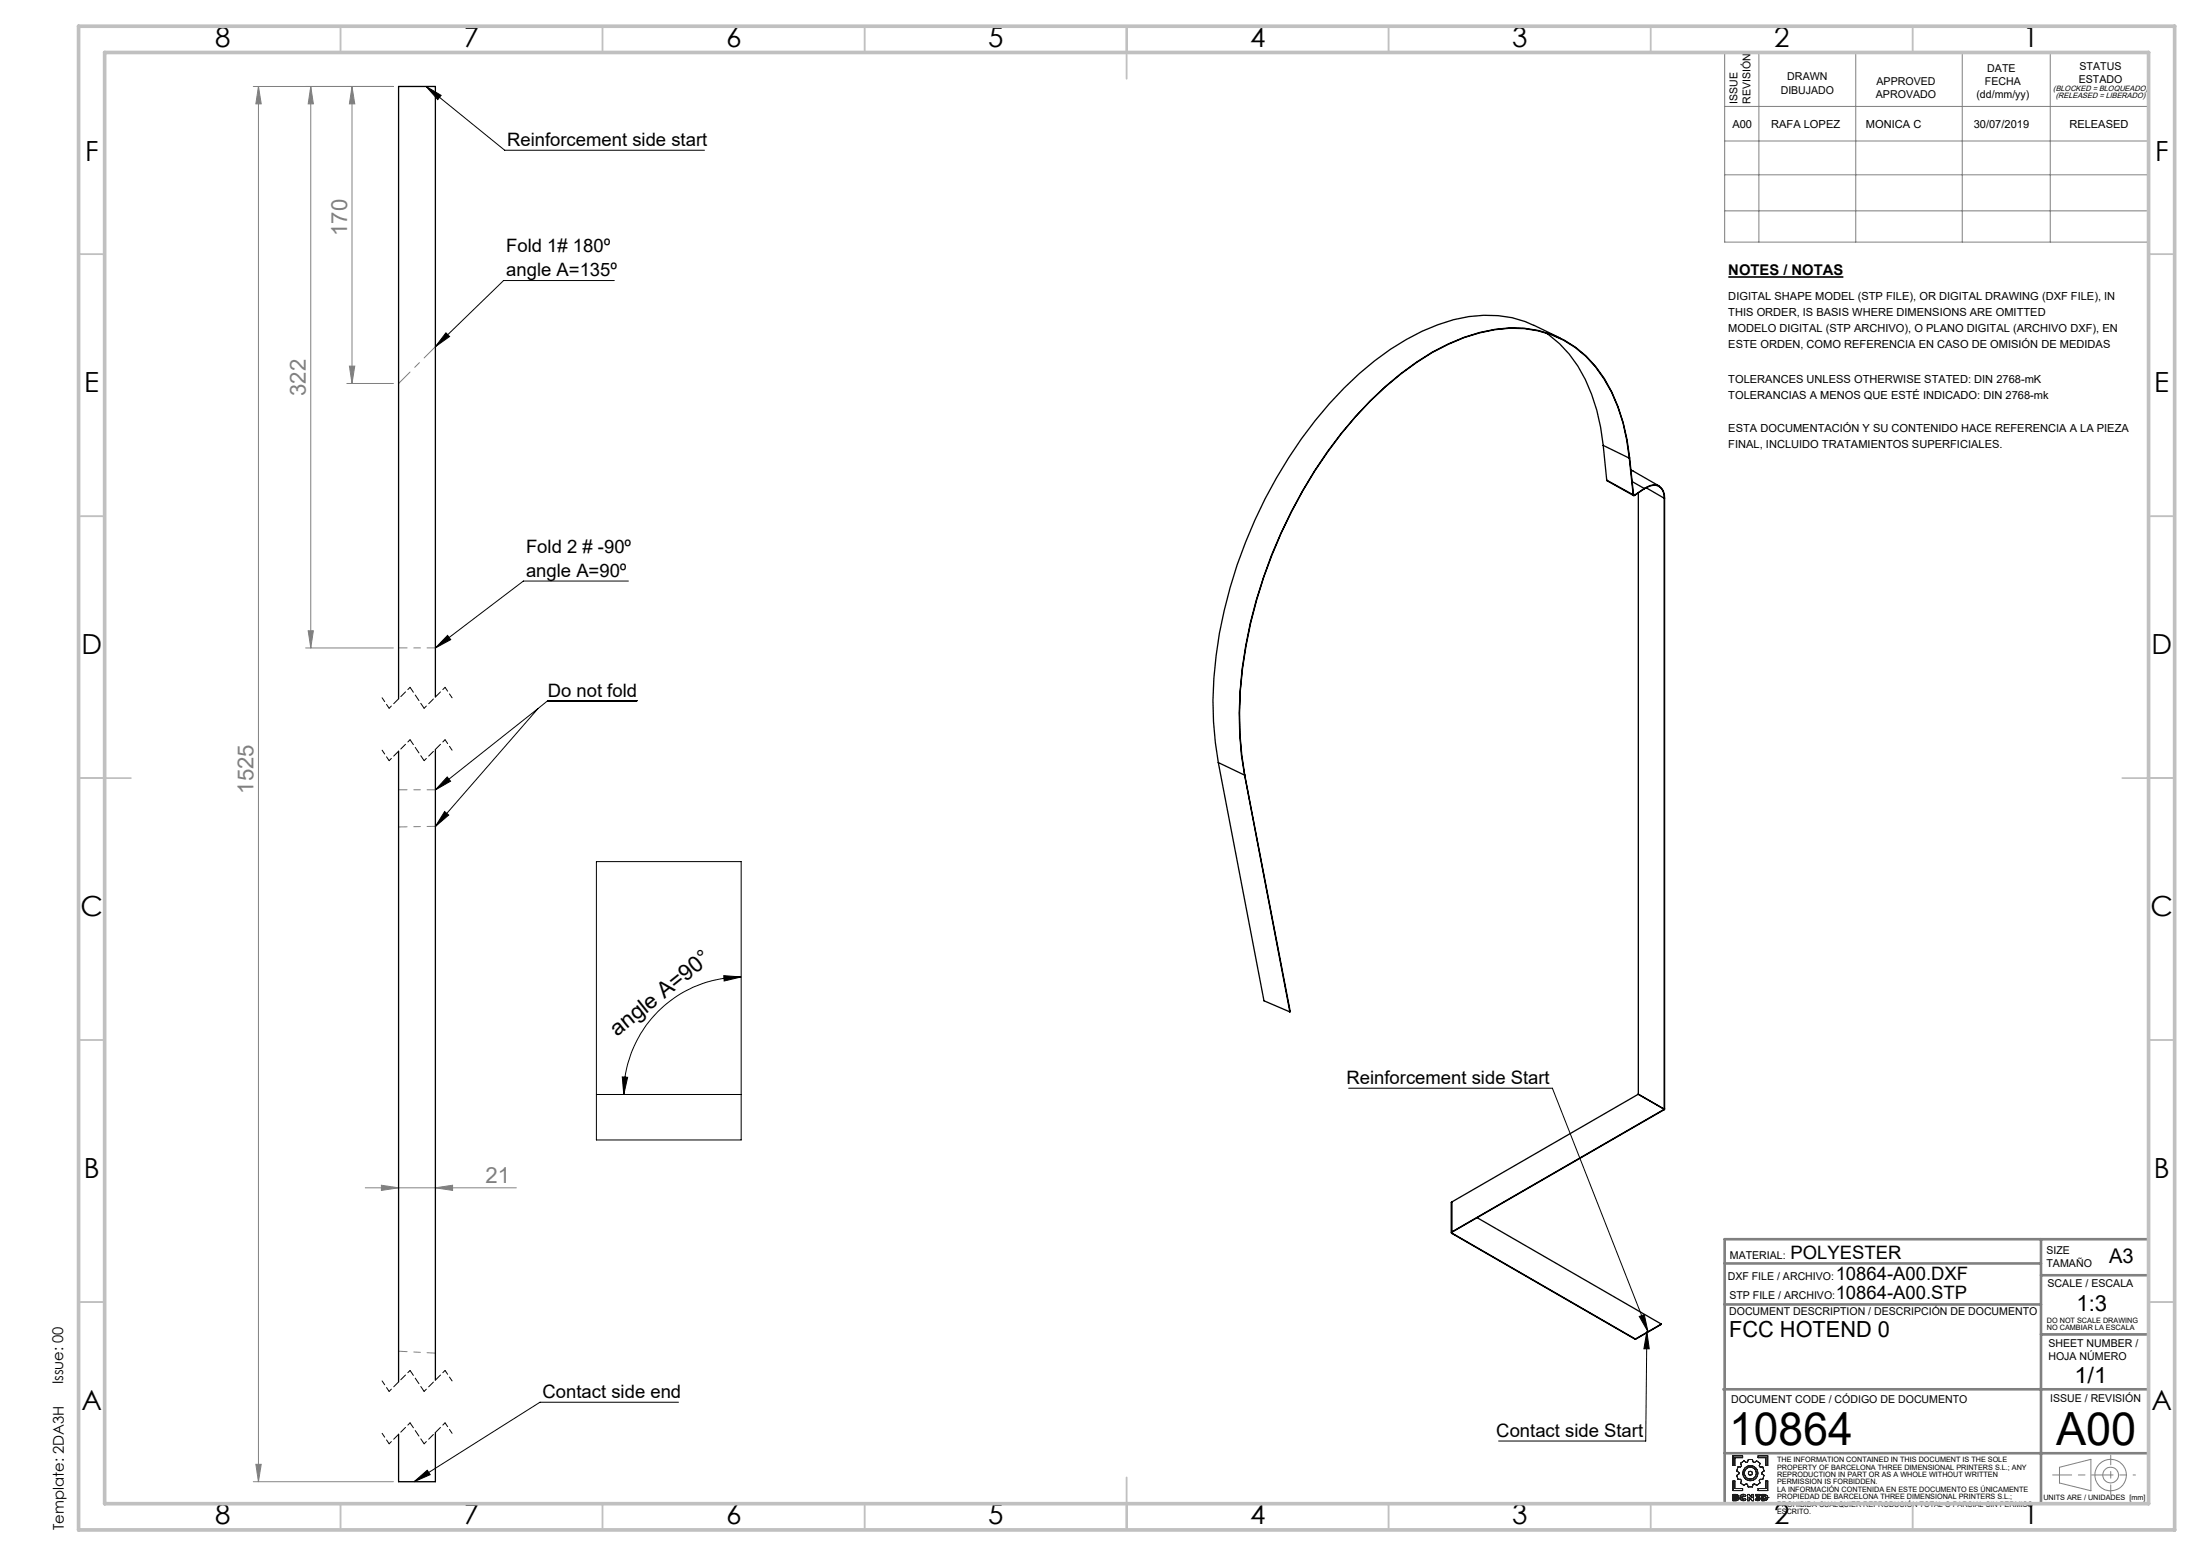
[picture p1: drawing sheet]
<svg xmlns="http://www.w3.org/2000/svg" width="420mm" height="297mm" viewBox="0 0 420 297" stroke-linecap="round" stroke-linejoin="round" font-family="sans-serif">
<path d="M329.8 52.9h22" fill="none" stroke="#000" stroke-width=".32"/>
<g fill="none" stroke="#000" stroke-width=".19">
<path d="M81.3 16.5l2.9 1.7-.7 .8zM81.3 16.5l15 12.2h38.1M117.2 53.5h-21.1l-13 12.7M85.1 63.5l.7 .7-2.7 2zM119.9 110.9h-20l-16.8 12.8M85.4 121.3l.6 .8-2.9 1.6zM102.7 135.3l-19.6 15.5M102.7 135.3l-19.6 22.5M121.5 133.8h-17l-1.8 1.5M84.8 154.9l.8 .7-2.5 2.2zM85.3 148.3l.7 .8-2.9 1.7zM113.8 164.5h27.6v53.1h-27.6z"/>
<path d="M138.1 186.2l3.3 .3-3.2 .8zM141.4 186.5a22.4 22.4 0 0 0-22.4 22.4M113.8 208.9h27.6M118.7 205.6h1.1l-.8 3.3zM257.4 207.7h38.8l18.3 46.5M312.8 251.3l1-.4 .7 3.3zM314.3 254.2l-.3 20.9h-28M314.3 254.2l.4 3.3h-1zM129.5 267.6h-26.5l-24 15.2M79 282.8l2.5-2.2 .6 .9z"/>
</g>
<g fill="none" stroke="#191924" stroke-width=".19">
<path d="M330.7 277.9h1.8v.3h-1.5v1.5h-.3zM332.1 279.3l.7-.5 .4 .3 .3-.1 .1-.4h.8l.1 .4 .3 .1 .4-.3 .7 .5-.2 .5 .2 .2h.5l.2 .8-.4 .3v.2l.4 .3-.2 .8h-.5l-.2 .2 .1 .5-.6 .4-.4-.3-.3 .1-.1 .5h-.8l-.2-.5-.2-.1-.4 .3-.7-.4 .2-.5-.2-.2h-.5l-.2-.8 .4-.3v-.2l-.4-.3 .2-.8h.5l.2-.2zM335.5 277.9h1.8v1.8h-.3v-1.5h-1.5zM330.7 282.7h.3v1.4h1.5v.4h-1.8zM331 285.5l.4 .1-.4 .1zM331 286l.4 .1-.4 .1zM331.3 285.3l.3 .1 .1 .1M331.3 285.3h.2l.2 .2M331.3 285.3h-.6v1.2l.9-.1 .2-.3M331.4 285.6h.1M331.4 286.1h.1M331.7 285.5l-.2 .3 .3 .3"/>
<path d="M331.7 285.5h.1M331.8 286.1h.1M332 285.9l.2 .3 .4 .3 .6-.3M332 285.9l.1 .3 .2 .2a.69 .69 0 0 0 .9-.2M332 285.9h.1M332.4 285.9l.1 .2 .2 .1 .2-.2M332.4 285.9l.1 .2 .4-.1M332.4 285.9h.1M332.9 285.7l-.2-.2-.3 .1v.3M332.9 285.7l-.4-.1-.1 .3M332.9 286l.3 .2M333.2 285.5l-.5-.3-.5 .2-.2 .5"/>
<path d="M333.2 285.5a.67 .67 0 0 0-1.1 0l-.1 .4M333.2 285.5l-.3 .2M333.5 285.3h.3l.5 .6v-.6h.3v1.2h-.3l-.5-.7v.7h-.3zM335.1 286l.3 .2 .2-.1-.2 .1zM335.1 286l-.2 .2M335.5 284.1h1.5v-1.4h.3v1.8h-1.8zM335.6 286.1l-.4-.2v-.2l.3-.2h-.5v-.2h.8v.2l-.2 .2 .3 .4M335.6 286.1h.1M335.9 286.1l-.2 .3-.3 .1-.5-.3M335.9 286.1l-.2 .3-.4 .1-.4-.3M335.9 286.1h.1M336.2 285.3h.5l.5 .2 .2 .4-.3 .4-.9 .2z"/>
<path d="M336.6 285.5l.3 .1v.5h-.3zM337 285.9h.1M337.4 285.9h.1"/>
<circle cx="334" cy="281.2" r=".39"/>
<circle cx="334" cy="281.2" r="1.45"/>
<circle cx="334" cy="281.2" r="1.14"/>
</g>
<g fill="none" stroke="#808080" stroke-width=".19">
<path d="M48.3 16.5h26.8M49.3 16.5l.5 3.3h-1zM49.3 16.5v266.3M59.3 16.5l.5 3.3h-1zM59.3 16.5v107.2M67.2 16.5l.5 3.3h-1zM67.2 16.5v56.7M329.1 10h80.9v36.2h-80.9zM335.6 10v36.2M354.1 10v36.2M374.4 10v36.2M391.2 10v36.2"/>
<path d="M329.1 20.3h80.9M329.1 26.9h80.9M329.1 33.4h80.9M329.1 40.2h80.9M66.2 73.2h8.9M66.7 69.9h1l-.5 3.3zM58.3 123.7h16.8M58.8 120.4h1l-.5 3.3zM69.7 226.7h28.8M72.8 226.2l3.3 .5-3.3 .5zM83.1 226.7l3.3-.5v1zM48.8 279.5h1l-.5 3.3z"/>
<path d="M48.3 282.8h26.8M393 280.1l6-1.6v6l-6-1.4z"/>
<circle cx="402.7" cy="281.6" r="3"/>
<circle cx="402.8" cy="281.5" r="1.49"/>
</g>
<path d="M74.3 135.2l-1.4-2M86.3 133.2l-1.4-2M74.3 145.2l-1.4-2M86.3 143.2l-1.4-2M74.3 275.6l-1.4-2M74.3 265.6l-1.4-2M86.3 273.6l-1.4-2M86.3 263.6l-1.4-2" fill="none" stroke="#000" stroke-width=".19" stroke-dasharray="1.3 .6" stroke-dashoffset=".4"/>
<path d="M78.3 131.2l-4 4M84.9 131.2l-4 4M78.3 141.2l-4 4M84.9 141.2l-4 4M78.3 271.6l-4 4M78.3 261.6l-4 4M84.9 271.6l-4 4M84.9 261.6l-4 4" fill="none" stroke="#000" stroke-width=".19" stroke-dasharray="1.3 .6" stroke-dashoffset=".7"/>
<path d="M80.9 135.2l-2.6-4M80.9 145.2l-2.6-4M80.9 275.6l-2.6-4M80.9 265.6l-2.6-4" fill="none" stroke="#000" stroke-width=".19" stroke-dasharray="1.3 .6" stroke-dashoffset=".1"/>
<path d="M76.1 123.7h7M76.1 150.7h7M76.1 157.8l7-.1M76.1 257.9l7 .4" fill="none" stroke="#808080" stroke-width=".19" stroke-dasharray="15.2 1.3 1.3 1.3" stroke-dashoffset="13.6"/>
<path d="M76.1 73.2l7-7" fill="none" stroke="#808080" stroke-width=".19" stroke-dasharray="15.2 1.3 1.3 1.3" stroke-dashoffset="12.2"/>
<path d="M391.7 281.5h11.1" fill="none" stroke="#808080" stroke-width=".19" stroke-dasharray="15.2 1.3 1.3 1.3" stroke-dashoffset="11.6"/>
<path d="M402.8 281.5h4.7" fill="none" stroke="#808080" stroke-width=".19" stroke-dasharray="15.2 1.3 1.3 1.3" stroke-dashoffset="14.8"/>
<path d="M402.8 277.8v7.4" fill="none" stroke="#808080" stroke-width=".19" stroke-dasharray="15.2 1.3 1.3 1.3" stroke-dashoffset="13.4"/>
<path d="M329.1 236.5h80.9v50.5h-80.9zM389.5 236.5v50.5M329.1 249h60.4M329.1 241.2h60.4M389.5 243.4h20.5M389.5 254.7h20.5M328.9 265.2h81.1M329.1 277.4h80.9" fill="none" stroke="#808080" stroke-width=".5"/>
<g fill="none" stroke="#c0c0c0" stroke-width=".35">
<path d="M65 5v5M115 5v5M165 5v5M215 5v10M265 5v5M315 5v5M365 5v5M15 48.5h5M410 48.5h5M15 98.5h5M410 98.5h5M15 148.5h10"/>
<path d="M405 148.5h10M15 198.5h5M410 198.5h5M15 248.5h5M410 248.5h5M65 287v5M115 287v5M165 287v5M215 282v10M265 287v5M315 287v5M365 287v5"/>
</g>
<path d="M15 5h400v287h-400zM20 10h390v277h-390z" fill="none" stroke="#c0c0c0" stroke-width=".7"/>
<g fill="#000">
<path d="M138.1 186.2l3.3 .3-3.2 .8zM118.7 205.6h1.1l-.8 3.3z"/>
<path d="M312.8 251.3l1-.4 .7 3.3zM314.3 254.2l.4 3.3h-1zM85.1 63.5l.7 .7-2.7 2zM85.4 121.3l.6 .8-2.9 1.6zM81.3 16.5l2.9 1.7-.7 .8zM79 282.8l2.5-2.2 .6 .9zM84.8 154.9l.8 .7-2.5 2.2zM85.3 148.3l.7 .8-2.9 1.7z"/>
</g>
<g fill="#808080">
<path d="M72.8 226.2l3.3 .5-3.3 .5zM83.1 226.7l3.3-.5v1z"/>
<path d="M49.3 16.5l.5 3.3h-1zM48.8 279.5h1l-.5 3.3zM67.2 16.5l.5 3.3h-1zM66.7 69.9h1l-.5 3.3zM59.3 16.5l.5 3.3h-1zM58.8 120.4h1l-.5 3.3z"/>
</g>
<g fill="none" stroke="#000" stroke-width=".25">
<path d="M292.7 62.1a21.9 21.9 0 0 0-15.3-1.1 45.4 45.4 0 0 0-18 10.3 88.1 88.1 0 0 0-24.7 40.8 73.5 73.5 0 0 0-2.2 33.5M292.7 62.1l5 2.4M295.1 63.6a23.1 23.1 0 0 1 8.6 11.6l1 3.1 .7 3.3 .5 3.4M305.9 85l5 2.5M305.9 85l.7 6.6M306.6 91.6l5.1 3M306.6 91.6l5 2.8M310.9 87.5a32.7 32.7 0 0 0-6.5-17.5 19.9 19.9 0 0 0-19.1-7.1 39.3 39.3 0 0 0-18 8.5 78.3 78.3 0 0 0-20.8 26.3 88.5 88.5 0 0 0-10 38.4l.1 4.1 .4 3.9 .5 3.8M310.9 87.5l.7 6.9M311 87.4a33 33 0 0 0-6.5-17.4 19.9 19.9 0 0 0-19.2-7.1 39.2 39.2 0 0 0-18 8.4 78.6 78.6 0 0 0-20.9 26.3 85.4 85.4 0 0 0-9.8 42.6l.3 3.9 .6 3.9M311 87.4l-.1 .1M311 87.4l.7 7"/>
<path d="M311.2 89.7l5.4 3.1M311.5 91.9l2.3 1.3M311.6 94.4l.1 .2 .3-.1M311.7 94.4l.1 .1h.2M311.7 94.4h-.1M311.7 94.3l.3 .2M312 94.5h.1M312.6 94.1v114.7M313.8 93.3a2.46 2.46 0 0 1 3-.2 2.54 2.54 0 0 1 .8 2M313.8 93.2a2.39 2.39 0 0 1 3.4 .2l.4 1v.7M313.8 93.2l-1.8 1.3M313.8 93.2v.1"/>
<path d="M313.8 93.3l-1.8 1.2M314.1 93.1l3.5 2M317.6 95.1v116.7M317.6 95.1h.1M317.6 95.1v116.6M83.1 133.1v-116.6h-7v116.9M76.1 143.4v120.4M83.1 143v120.5M232.5 145.6l5 2.4M232.5 145.6l8.7 45.4 4.9 2.1M237.5 148l8.6 45.1M237.5 147.9v.1"/>
<path d="M237.5 147.9l8.6 45.2M312.6 208.9l-35.5 20.5M312.6 208.8h.1M312.6 208.8l5 2.9M317.6 211.7l-40.6 23.4-.1 .2 .2 .1M317.6 211.8l-40.6 23.4 .1 .2 35 20.2M317.6 211.7h.1M317.6 211.7v.1M277.1 229.4l-.2 .1v5.8M277.1 235.4l35 20.3M277.1 229.4v6M281.8 232.4l35.2 20.3"/>
<path d="M312.1 255.6v.1M317 252.7l-4.9 2.9M317 252.7l-4.9 3M83.1 273.4v9.4h-7v-9"/>
</g>
<g font-size="8.7">
<text x="330" y="275.9">10864</text>
<text x="392.3" y="275.9">A00</text>
</g>
<g font-size="5.3">
<text x="41" y="8.9">8</text>
<text x="88.5" y="8.9">7</text>
<text x="138.5" y="8.9">6</text>
<text x="188.5" y="8.9">5</text>
<text x="238.5" y="8.9">4</text>
<text x="288.5" y="8.9">3</text>
<text x="338.5" y="8.9">2</text>
<text x="386" y="8.9">1</text>
<text x="16.2" y="30.7">F</text>
<text x="411.2" y="30.7">F</text>
<text x="16.1" y="74.9">E</text>
<text x="411.1" y="74.9">E</text>
<text x="15.5" y="124.9">D</text>
<text x="410.5" y="124.9">D</text>
<text x="15.4" y="174.9">C</text>
<text x="410.4" y="174.9">C</text>
<text x="16" y="224.9">B</text>
<text x="411" y="224.9">B</text>
<text x="15.5" y="269.2">A</text>
<text x="410.5" y="269.2">A</text>
<text x="41" y="290.9">8</text>
<text x="88.5" y="290.9">7</text>
<text x="138.5" y="290.9">6</text>
<text x="188.5" y="290.9">5</text>
<text x="238.5" y="290.9">4</text>
<text x="288.5" y="290.9">3</text>
<text x="338.5" y="290.9">2</text>
<text x="386" y="290.9">1</text>
</g>
<g font-size="4.2" fill="#808080">
<text x="66.2" y="45" transform="rotate(-90 66.2 45)">170</text>
<text x="58.4" y="75.6" transform="rotate(-90 58.4 75.6)">322</text>
<text x="48.4" y="151.5" transform="rotate(-90 48.4 151.5)">1525</text>
<text x="92.7" y="225.8">21</text>
</g>
<g font-size="4.2">
<text x="117.8" y="197.9" transform="rotate(-39 117.8 197.9)">angle A=90°</text>
<text x="396.2" y="250.3">1:3</text>
<text x="330" y="255.2">FCC HOTEND 0</text>
<text x="395.8" y="264">1/1</text>
</g>
<text font-size="3.9" x="402.5" y="241.1">A3</text>
<g font-size="3.5">
<text x="96.8" y="27.8">Reinforcement side start</text>
<text x="96.6" y="48.2">Fold 1# 180º</text>
<text x="96.6" y="52.7">angle A=135º</text>
<text x="100.4" y="105.6">Fold 2 # -90º</text>
<text x="100.4" y="110.1">angle A=90º</text>
<text x="104.5" y="133.1">Do not fold</text>
<text x="256.9" y="206.9">Reinforcement side Start</text>
<text x="341.7" y="240.4">POLYESTER</text>
<text x="350.3" y="244.3">10864-A00.DXF</text>
<text x="350.3" y="247.9">10864-A00.STP</text>
<text x="103.5" y="266.8">Contact side end</text>
<text x="285.5" y="274.3">Contact side Start</text>
</g>
<g font-size="2.8">
<text x="329.8" y="52.6">NOTES / NOTAS</text>
<text x="12.1" y="264.2" transform="rotate(-90 12.1 264.2)">Issue: 00</text>
<text x="12.2" y="292" transform="rotate(-90 12.2 292)">Template: 2DA3H</text>
</g>
<g font-size="2.1">
<text x="339.8" y="17.9">DIBUJADO</text>
<text x="341.1" y="15.4">DRAWN</text>
<text x="358.1" y="16.3">APPROVED</text>
<text x="378.8" y="16.3">FECHA</text>
<text x="379.2" y="13.8">DATE</text>
<text x="396.7" y="15.8">ESTADO</text>
<text x="396.8" y="13.3">STATUS</text>
<text x="331.5" y="19.8" transform="rotate(-90 331.5 19.8)">ISSUE</text>
<text x="334" y="19.8" transform="rotate(-90 334 19.8)">REVISIÓN</text>
<text x="357.9" y="18.8">APROVADO</text>
<text x="377.1" y="18.8">(dd/mm/yy)</text>
<text x="330.6" y="24.3">A00</text>
<text x="338" y="24.3">RAFA LOPEZ</text>
<text x="356.1" y="24.3">MONICA C</text>
<text x="376.6" y="24.3">30/07/2019</text>
<text x="394.9" y="24.3">RELEASED</text>
<text x="329.8" y="57.2">DIGITAL SHAPE MODEL (STP FILE), OR DIGITAL DRAWING (DXF FILE), IN</text>
<text x="329.8" y="60.3">THIS ORDER, IS BASIS WHERE DIMENSIONS ARE OMITTED</text>
<text x="329.8" y="63.4">MODELO DIGITAL (STP ARCHIVO), O PLANO DIGITAL (ARCHIVO DXF), EN</text>
<text x="329.8" y="66.5">ESTE ORDEN, COMO REFERENCIA EN CASO DE OMISIÓN DE MEDIDAS</text>
<text x="329.8" y="73.1">TOLERANCES UNLESS OTHERWISE STATED: DIN 2768-mK</text>
<text x="329.8" y="76.2">TOLERANCIAS A MENOS QUE ESTÉ INDICADO: DIN 2768-mk</text>
<text x="329.8" y="82.4">ESTA DOCUMENTACIÓN Y SU CONTENIDO HACE REFERENCIA A LA PIEZA</text>
<text x="329.8" y="85.5">FINAL, INCLUIDO TRATAMIENTOS SUPERFICIALES.</text>
<text x="390.5" y="239.4">SIZE</text>
<text x="329.7" y="244.3">DXF FILE / ARCHIVO:</text>
<text x="330.1" y="240.4">MATERIAL:</text>
<text x="390.5" y="241.9">TAMAÑO</text>
<text x="390.7" y="245.6">SCALE / ESCALA</text>
<text x="330" y="251">DOCUMENT DESCRIPTION / DESCRIPCIÓN DE DOCUMENTO</text>
<text x="330" y="247.9">STP FILE / ARCHIVO:</text>
<text x="390.9" y="257.1">SHEET NUMBER /</text>
<text x="390.9" y="259.6">HOJA NÚMERO</text>
<text x="330.3" y="267.7">DOCUMENT CODE / CÓDIGO DE DOCUMENTO</text>
<text x="391.2" y="267.5">ISSUE / REVISIÓN</text>
</g>
<g font-size="1.5">
<text x="391.8" y="17.4">(BLOCKED = BLOQUEADO)</text>
<text x="392.3" y="18.8">(RELEASED = LIBERADO)</text>
</g>
<g font-size="1.4">
<text x="390.6" y="252.5">DO NOT SCALE DRAWING</text>
<text x="390.6" y="253.9">NO CAMBIAR LA ESCALA</text>
<text x="339.1" y="279.1">THE INFORMATION CONTAINED IN THIS DOCUMENT IS THE SOLE</text>
<text x="339.1" y="280.5">PROPERTY OF BARCELONA THREE DIMENSIONAL PRINTERS S.L.; ANY</text>
<text x="339.1" y="281.9">REPRODUCTION IN PART OR AS A WHOLE WITHOUT WRITTEN</text>
<text x="339.1" y="283.3">PERMISSION IS FORBIDDEN.</text>
<text x="339.1" y="284.7">LA INFORMACIÓN CONTENIDA EN ESTE DOCUMENTO ES ÚNICAMENTE</text>
<text x="339.1" y="286.1">PROPIEDAD DE BARCELONA THREE DIMENSIONAL PRINTERS S.L.;</text>
<text x="339.1" y="287.6">PROHIBIDA CUALQUIER REPRODUCIÓN TOTAL O PARCIAL SIN PERMISO</text>
<text x="389.9" y="286.3">UNITS ARE / UNIDADES [mm]</text>
<text x="339.1" y="289">ESCRITO.</text>
</g>
</svg>
